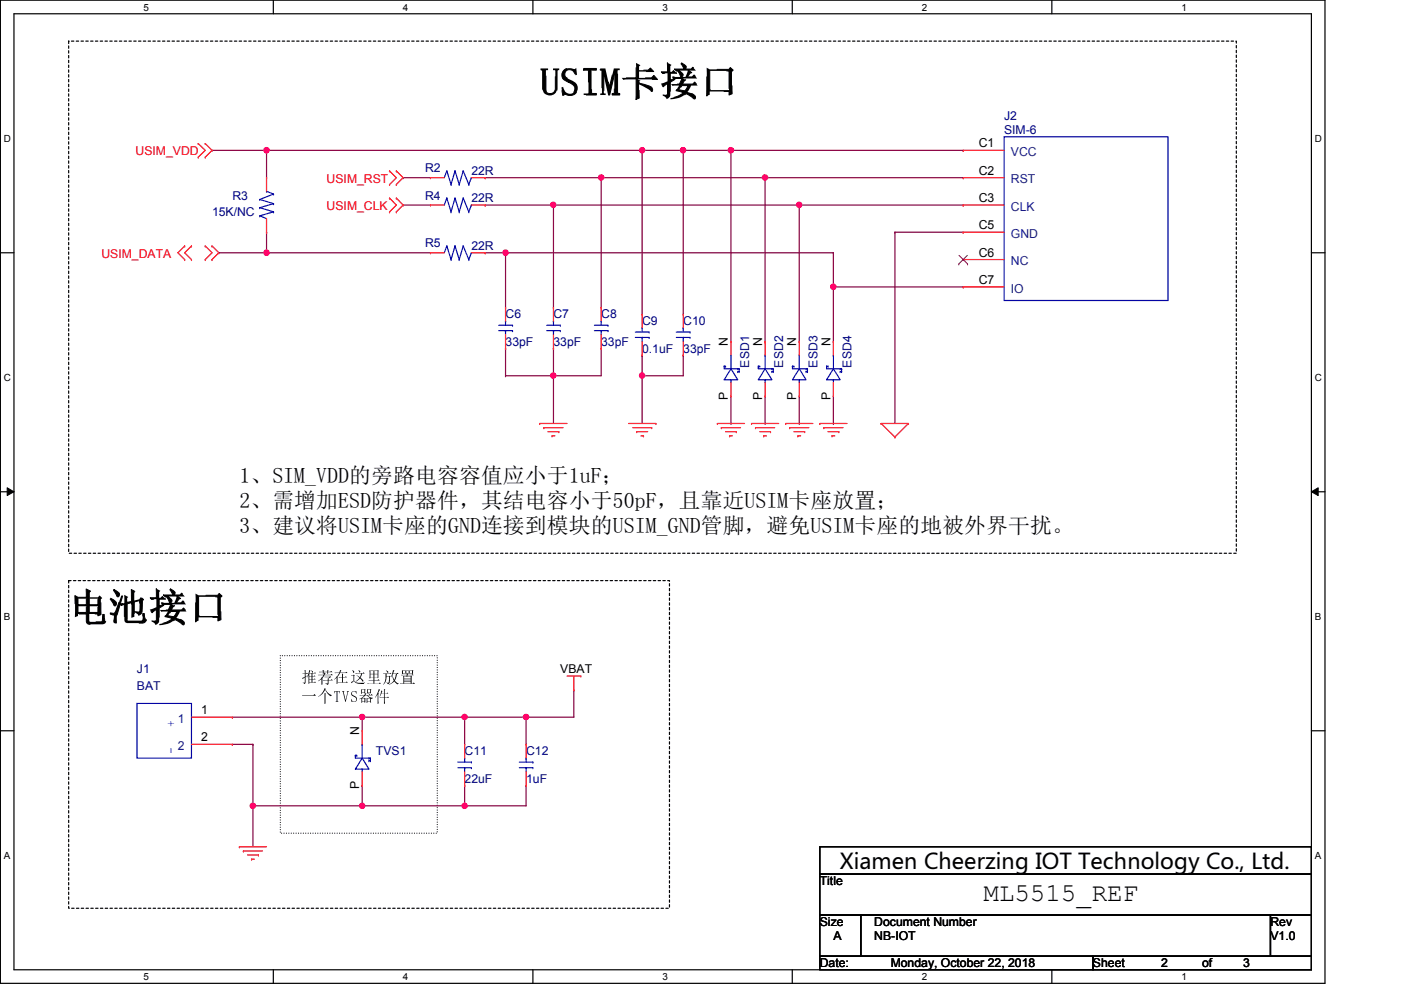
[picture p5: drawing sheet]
<svg xmlns="http://www.w3.org/2000/svg" width="297mm" height="210mm" viewBox="0 0 297 210" stroke-linecap="round" stroke-linejoin="round" font-family="sans-serif">
<path d="M.1 0h280.8v208.5h-280.8zM3 2.9h275v202.7h-275z" fill="none" stroke="#000" stroke-width=".25"/>
<g fill="#fff">
<path d="M30.4 .3h1.2v2.4h-1.2z"/>
<path d="M30.4 205.9h1.2v2.3h-1.2z"/>
</g>
<path d="M58 0v2.9M58 205.6v2.9" fill="none" stroke="#000" stroke-width=".25"/>
<g fill="#fff">
<path d="M85.4 .3h1.2v2.4h-1.2z"/>
<path d="M85.4 205.9h1.2v2.3h-1.2z"/>
</g>
<path d="M113 0v2.9M113 205.6v2.9" fill="none" stroke="#000" stroke-width=".25"/>
<g fill="#fff">
<path d="M140.5 .3h1.1v2.4h-1.1z"/>
<path d="M140.5 205.9h1.1v2.3h-1.1z"/>
</g>
<path d="M168 0v2.9M168 205.6v2.9" fill="none" stroke="#000" stroke-width=".25"/>
<g fill="#fff">
<path d="M195.4 .3h1.2v2.4h-1.2z"/>
<path d="M195.4 205.9h1.2v2.3h-1.2z"/>
</g>
<path d="M223 0v2.9M223 205.6v2.9" fill="none" stroke="#000" stroke-width=".25"/>
<g fill="#fff">
<path d="M250.5 .3h1.1v2.4h-1.1z"/>
<path d="M250.5 205.9h1.1v2.3h-1.1z"/>
<path d="M.8 28.2h1.5v2.4h-1.5z"/>
<path d="M278.8 28.2h1.4v2.4h-1.4z"/>
<path d="M.8 78.9h1.5v2.3h-1.5z"/>
<path d="M278.8 78.9h1.4v2.3h-1.4z"/>
</g>
<path d="M.1 53.6h2.9M278 53.6h2.9" fill="none" stroke="#000" stroke-width=".25"/>
<g fill="#fff">
<path d="M.8 129.6h1.4v2.3h-1.4z"/>
<path d="M278.8 129.6h1.3v2.3h-1.3z"/>
</g>
<path d="M.1 104.3h2.9M278 104.3h2.9" fill="none" stroke="#000" stroke-width=".25"/>
<path d="M1.5 103.4l1.5 .9-1.5 .8zM278 104.3l1.5-.9v1.7z" fill="#000"/>
<path d="M1.5 103.4l1.5 .9-1.5 .8zM278 104.3l1.5-.9v1.7z" fill="none" stroke="#000" stroke-width=".21"/>
<g fill="#fff">
<path d="M.8 180.3h1.4v2.3h-1.4z"/>
<path d="M278.8 180.3h1.3v2.3h-1.3z"/>
</g>
<path d="M.1 154.9h2.9M278 154.9h2.9" fill="none" stroke="#000" stroke-width=".25"/>
<path d="M59.4 139h33.3v37.7h-33.3z" fill="none" stroke="#000" stroke-width=".25" stroke-dasharray="0 .5"/>
<path d="M14.6 8.7h247.5v108.6h-247.5zM14.6 123.1h127.3v69.5h-127.3z" fill="none" stroke="#000" stroke-width=".25" stroke-dasharray=".5 .5"/>
<g fill="none" stroke="#7f003f" stroke-width=".25">
<path d="M127.5 37.7h.1M127.5 37.7v27.5M155 31.9v40.5M162.2 37.7h42M204.2 37.7h.1M46.4 53.6h.1M56.5 49.2h.1M56.5 49.2v4.4h-10.1M102.9 53.6h.1M102.9 53.6h4.3M107.2 53.6h.1M107.2 53.6v11.6"/>
<path d="M155 72.4h.1"/>
</g>
<circle cx="155" cy="31.9" r=".57" fill="#f0f"/>
<circle cx="155" cy="31.9" r=".57" fill="none" stroke="#f0f" stroke-width=".25"/>
<g fill="none" stroke="#7f003f" stroke-width=".25">
<path d="M56.5 31.9h.1M56.5 31.9h79.6M56.5 31.9v5.8M102.9 37.7h.1M102.9 37.7h24.6M155 31.9h49.2M162.2 37.7v34.7M204.2 31.9h.1M102.9 43.5h.1M102.9 43.5h14.4M169.5 43.5h34.7M204.2 43.5h.1"/>
<path d="M117.3 79.7h.1M117.3 79.7v10.1M162.2 72.4h.1M176.7 72.4h.1M204.2 60.8h.1M204.2 60.8h-27.5v11.6"/>
</g>
<circle cx="56.5" cy="31.9" r=".56" fill="#f0f"/>
<circle cx="56.5" cy="31.9" r=".56" fill="none" stroke="#f0f" stroke-width=".25"/>
<path d="M107.2 79.7h.1M117.3 79.7h.1M117.3 73.9h.1M117.3 73.9v5.8M127.5 73.9h.1M127.5 73.9v5.8h-20.3" fill="none" stroke="#7f003f" stroke-width=".25"/>
<circle cx="117.3" cy="79.6" r=".56" fill="#f0f"/>
<circle cx="117.3" cy="79.6" r=".56" fill="none" stroke="#f0f" stroke-width=".25"/>
<path d="M127.5 37.7h.1M127.5 37.7h34.7M107.2 73.9h.1M107.2 73.9v5.8" fill="none" stroke="#7f003f" stroke-width=".25"/>
<circle cx="162.2" cy="37.6" r=".56" fill="#f0f"/>
<circle cx="162.2" cy="37.6" r=".56" fill="none" stroke="#f0f" stroke-width=".25"/>
<circle cx="127.5" cy="37.6" r=".56" fill="#f0f"/>
<circle cx="127.5" cy="37.6" r=".56" fill="none" stroke="#f0f" stroke-width=".25"/>
<path d="M117.3 43.5h.1M117.3 43.5v21.7M117.3 43.5h52.2" fill="none" stroke="#7f003f" stroke-width=".25"/>
<circle cx="169.4" cy="43.4" r=".56" fill="#f0f"/>
<circle cx="169.4" cy="43.4" r=".56" fill="none" stroke="#f0f" stroke-width=".25"/>
<circle cx="117.3" cy="43.4" r=".56" fill="#f0f"/>
<circle cx="117.3" cy="43.4" r=".56" fill="none" stroke="#f0f" stroke-width=".25"/>
<path d="M107.2 53.6h.1M107.2 53.6h69.5" fill="none" stroke="#7f003f" stroke-width=".25"/>
<circle cx="107.2" cy="53.6" r=".56" fill="#f0f"/>
<circle cx="107.2" cy="53.6" r=".56" fill="none" stroke="#f0f" stroke-width=".25"/>
<path d="M85.5 37.7h.1M85.5 37.7h5.8M136.1 31.9h.1M136.1 31.9h8.8M85.5 43.5h.1M85.5 43.5h5.8" fill="none" stroke="#7f003f" stroke-width=".25"/>
<circle cx="144.8" cy="31.9" r=".56" fill="#f0f"/>
<circle cx="144.8" cy="31.9" r=".56" fill="none" stroke="#f0f" stroke-width=".25"/>
<circle cx="136.1" cy="31.9" r=".56" fill="#f0f"/>
<circle cx="136.1" cy="31.9" r=".56" fill="none" stroke="#f0f" stroke-width=".25"/>
<path d="M136.1 31.9h.1M136.1 31.9v34.7M144.9 31.9h.1M144.9 31.9v34.7M56.5 53.6h.1M56.5 53.6h34.8M144.9 75.3h.1M144.9 75.3v4.4" fill="none" stroke="#7f003f" stroke-width=".25"/>
<circle cx="56.5" cy="53.6" r=".56" fill="#f0f"/>
<circle cx="56.5" cy="53.6" r=".56" fill="none" stroke="#f0f" stroke-width=".25"/>
<path d="M45 31.9h.1M45 31.9h11.5M136.1 75.3h.1M136.1 79.7h.1M136.1 75.3v4.4M136.1 79.7h8.8" fill="none" stroke="#7f003f" stroke-width=".25"/>
<circle cx="136.1" cy="79.6" r=".56" fill="#f0f"/>
<circle cx="136.1" cy="79.6" r=".56" fill="none" stroke="#f0f" stroke-width=".25"/>
<path d="M144.9 31.9h.1M144.9 31.9h10.1M169.5 43.5v28.9M176.7 53.6h.1M176.7 53.6v7.2M136.1 79.7h.1M136.1 79.7v10.1M169.5 72.4h.1" fill="none" stroke="#7f003f" stroke-width=".25"/>
<circle cx="176.7" cy="60.8" r=".57" fill="#f0f"/>
<circle cx="176.7" cy="60.8" r=".57" fill="none" stroke="#f0f" stroke-width=".25"/>
<path d="M189.7 49.2h.1M189.7 49.2v40.6M189.7 49.2h14.5M204.2 49.2h.1M98.5 152.1h.1M98.5 152.1v5.7M98.5 152.1h13" fill="none" stroke="#7f003f" stroke-width=".25"/>
<circle cx="111.5" cy="152" r=".56" fill="#f0f"/>
<circle cx="111.5" cy="152" r=".56" fill="none" stroke="#f0f" stroke-width=".25"/>
<circle cx="98.5" cy="152" r=".56" fill="#f0f"/>
<circle cx="98.5" cy="152" r=".56" fill="none" stroke="#f0f" stroke-width=".25"/>
<path d="M111.5 152.1h.1M111.5 152.1h10.2M111.5 152.1v5.7M53.6 170.9h.1M53.6 170.9h23.2" fill="none" stroke="#7f003f" stroke-width=".25"/>
<circle cx="76.8" cy="170.9" r=".56" fill="#f0f"/>
<circle cx="76.8" cy="170.9" r=".56" fill="none" stroke="#f0f" stroke-width=".25"/>
<path d="M53.6 170.9h.1M53.6 170.9v8.6M98.5 166.5h.1M98.5 170.9h.1M98.5 166.5v4.4M98.5 170.9h13" fill="none" stroke="#7f003f" stroke-width=".25"/>
<circle cx="98.5" cy="170.9" r=".56" fill="#f0f"/>
<circle cx="98.5" cy="170.9" r=".56" fill="none" stroke="#f0f" stroke-width=".25"/>
<g fill="none" stroke="#7f003f" stroke-width=".25">
<path d="M155 89.8h.1M155 84v5.8M162.2 89.8h.1M162.2 84v5.8M169.5 89.8h.1M169.5 84v5.8M176.7 89.8h.1M176.7 84v5.8M49.3 152.1h.1M49.3 152.1h49.2M76.8 152.1h.1M76.8 152.1v2.8"/>
<path d="M121.7 146.3h.1M121.7 146.3v5.8M76.8 166.5h.1M76.8 170.9h.1M76.8 166.5v4.4M76.8 170.9h21.7M111.5 166.5h.1M111.5 166.5v4.4"/>
</g>
<circle cx="76.8" cy="152" r=".56" fill="#f0f"/>
<circle cx="76.8" cy="152" r=".56" fill="none" stroke="#f0f" stroke-width=".25"/>
<path d="M49.3 157.8h.1M49.3 157.8h4.3M53.6 157.8h.1M53.6 157.8v13.1" fill="none" stroke="#7f003f" stroke-width=".25"/>
<circle cx="53.6" cy="170.9" r=".56" fill="#f0f"/>
<circle cx="53.6" cy="170.9" r=".56" fill="none" stroke="#f0f" stroke-width=".25"/>
<g fill="none" stroke="#f00" stroke-width=".25">
<path d="M42 33.3h.1M42 30.4h.1M42 30.4l1.5 1.5-1.5 1.4M43.5 30.4h.1M43.5 33.3h.1M43.5 30.4l1.5 1.5-1.5 1.4M56.5 37.7h.1M56.5 37.7v2.9M82.6 39.1h.1M82.6 36.2h.1M82.6 36.2l1.4 1.5-1.4 1.4M84 36.2h.1"/>
<path d="M84 39.1h.1M84 36.2l1.5 1.5-1.5 1.4M91.3 37.7h.1M91.3 37.7h2.9M99.9 37.7h3M102.9 37.7h.1M204.2 31.9h.1M204.2 37.7h.1M204.2 37.7h8.7M204.2 31.9h8.7M39.2 52.2h.1M39.2 55h.1"/>
<path d="M39.2 52.2l-1.5 1.4 1.5 1.4M40.6 52.2h.1M40.6 55h.1M40.6 52.2l-1.4 1.4 1.4 1.4M43.5 52.2h.1M43.5 55h.1M43.5 52.2l1.5 1.4-1.5 1.4M45 55h.1M45 52.2h.1M45 52.2l1.4 1.4-1.4 1.4M56.5 49.2h.1M56.5 46.4v2.8"/>
<path d="M82.6 44.9h.1M82.6 42h.1M82.6 42l1.4 1.5-1.4 1.4M84 42h.1M84 44.9h.1M84 42l1.5 1.5-1.5 1.4M91.3 43.5h.1M91.3 53.6h.1M91.3 43.5h2.9M91.3 53.6h2.9M99.9 43.5h3M99.9 53.6h3"/>
<path d="M102.9 43.5h.1M102.9 53.6h.1M204.2 49.2h.1M204.2 43.5h.1M204.2 55h.1M204.2 43.5h8.7M204.2 49.2h8.7M204.2 55h8.7M107.2 65.2h.1M107.2 73.9h.1M107.2 65.2v2.9M107.2 71v2.9"/>
<path d="M117.3 65.2h.1M117.3 73.9h.1M117.3 65.2v2.9M117.3 71v2.9M127.5 65.2h.1M127.5 73.9h.1M127.5 65.2v2.9M127.5 71v2.9M136.1 66.6h.1M136.1 75.3h.1M136.1 66.6v2.9M136.1 72.4v2.9"/>
<path d="M144.9 66.6h.1M144.9 75.3h.1M144.9 66.6v2.9M144.9 72.4v2.9M155 72.4h.1M155 72.4v2.9M162.2 72.4h.1M162.2 72.4v2.9M169.5 72.4h.1M169.5 72.4v2.9M176.7 72.4h.1M176.7 72.4v2.9"/>
<path d="M204.2 60.8h.1M204.2 60.8h8.7M114.4 89.8h.1M114.4 89.8h5.8M115.3 90.7h.1M115.3 90.7h4.1M116.2 91.5h2.3M117 92.4h.1M117 92.4h.6M118.5 91.5h.1M133.3 89.8h5.8M134.2 90.7h4"/>
<path d="M135 91.5h.1M135 91.5h2.3M135.9 92.4h.5M136.4 92.4h.1M138.2 90.7h.1M139.1 89.8h.1M152.1 89.8h.1M152.1 89.8h5.8M152.9 90.7h.1M152.9 90.7h4.1M153.8 91.5h2.3M154.7 92.4h.1"/>
<path d="M154.7 92.4h.6M155 84h.1M155 81.1v2.9M156.1 91.5h.1M159.3 89.8h.1M159.3 89.8h5.8M160.2 90.7h.1M160.2 90.7h4M161.1 91.5h2.3M161.9 92.4h.1M161.9 92.4h.6M162.2 84h.1"/>
<path d="M162.2 81.1v2.9M163.4 91.5h.1M166.6 89.8h.1M166.6 89.8h5.7M167.4 90.7h.1M167.4 90.7h4.1M168.3 91.5h2.3M169.2 92.4h.1M169.2 92.4h.6M169.5 84h.1M169.5 81.1v2.9M170.6 91.5h.1"/>
<path d="M173.8 89.8h.1M173.8 89.8h5.8M174.7 90.7h.1M174.7 90.7h4M175.6 91.5h2.2M176.4 92.4h.1M176.4 92.4h.6M176.7 84h.1M176.7 81.1v2.9M177.8 91.5h.1M186.8 89.8h.1M186.8 89.8h5.8"/>
<path d="M186.8 89.8l2.9 2.9M189.7 92.7h.1M192.6 89.8h.1M192.6 89.8l-2.9 2.9M40.6 152.1h8.7M40.6 157.8h8.7M49.3 152.1h.1M49.3 157.8h.1M76.8 154.9h.1M76.8 154.9v2.9M98.5 157.8h.1M98.5 157.8v2.9"/>
<path d="M111.5 157.8h.1M111.5 157.8v2.9M120.2 143.3h2.9M121.7 146.3h.1M121.7 143.3v3M123.1 143.3h.1M50.8 179.5h.1M50.8 179.5h5.7M76.8 166.5h.1M76.8 163.6v2.9M98.5 166.5h.1M98.5 163.6v2.9"/>
<path d="M111.5 166.5h.1M111.5 163.6v2.9M51.6 180.4h.1M51.6 180.4h4.1M52.5 181.3h2.3M53.3 182.2h.1M53.3 182.2h.6M54.8 181.3h.1"/>
</g>
<path d="M173.8 179.5h104.2v5.8h-104.2zM173.8 185.3h104.2v8.7h-104.2zM173.8 194h8.7v8.7h-8.7zM182.5 194h86.9v8.7h-86.9zM269.4 194h8.6v8.7h-8.6zM173.8 202.7h57.9v2.9h-57.9zM231.7 202.7h46.3v2.9h-46.3z" fill="none" stroke="#000" stroke-width=".25"/>
<g fill="none" stroke="#00f" stroke-width=".25">
<path d="M94.7 36.2h.1M94.7 36.2l-.5 1.5M94.7 36.2l.9 2.9M95.6 39.1h.1M96.5 36.2h.1M96.5 36.2l-.9 2.9M96.5 36.2l.9 2.9M97.4 39.1h.1M98.2 36.2h.1M98.2 36.2l-.8 2.9M98.2 36.2l1.2 2.9M99.4 39.1h.1"/>
<path d="M99.9 37.7h.1M99.9 37.7l-.5 1.4M212.9 29h34.7v34.7h-34.7zM55.1 45.8h.1M55.1 44h.1M55.1 42.3h.1M55.1 45.8l1.4 .6M55.1 44l2.9 .9M55.1 42.3l2.9 .9M56.5 40.6h.1M56.5 40.6l1.5 .5M58 44.9h.1"/>
<path d="M58 43.2h.1M58 41.1h.1M58 44.9l-2.9 .9M58 43.2l-2.9 .8M58 41.1l-2.9 1.2M94.7 42h.1M94.7 52.2h.1M94.7 42l-.5 1.5M94.7 42l.9 2.9M94.7 52.2l-.5 1.4M94.7 52.2l.9 2.8M95.6 44.9h.1"/>
<path d="M95.6 55h.1M96.5 42h.1M96.5 52.2h.1M96.5 42l-.9 2.9M96.5 42l.9 2.9M96.5 52.2l-.9 2.8M96.5 52.2l.9 2.8M97.4 44.9h.1M97.4 55h.1M98.2 42h.1M98.2 52.2h.1M98.2 42l-.8 2.9"/>
<path d="M98.2 42l1.2 2.9M98.2 52.2l-.8 2.8M98.2 52.2l1.2 2.8M99.4 44.9h.1M99.4 55h.1M99.9 43.5h.1M99.9 53.6h.1M99.9 43.5l-.5 1.4M99.9 53.6l-.5 1.4M105.7 70.1h3M105.7 69h3M107.2 68.1h.1"/>
<path d="M107.2 70.1h.1M107.2 68.1v.9M107.2 70.1v.9M108.7 70.1h.1M108.7 69h.1M115.9 70.1h2.9M115.9 69h2.9M117.3 68.1h.1M117.3 70.1h.1M117.3 68.1v.9M117.3 70.1v.9M118.8 70.1h.1"/>
<path d="M118.8 69h.1M126 70.1h2.9M126 69h2.9M127.5 68.1h.1M127.5 70.1h.1M127.5 68.1v.9M127.5 70.1v.9M128.9 70.1h.1M128.9 69h.1M134.7 71.5h2.9M134.7 70.4h2.9M136.1 69.5h.1"/>
<path d="M136.1 71.5h.1M136.1 69.5v.9M136.1 71.5v.9M137.6 71.5h.1M137.6 70.4h.1M143.4 71.5h2.9M143.4 70.4h2.9M144.9 69.5h.1M144.9 71.5h.1M144.9 69.5v.9M144.9 71.5v.9M146.3 71.5h.1"/>
<path d="M146.3 70.4h.1M153.5 77.6h.1M153.5 77.6v.6h3.2M153.5 77.6h.3M153.8 77.6h.1M155 78.2l1.4 2.3h-2.9zM155 75.3h.1M155 75.3v2.9M156.4 78.2h.1M156.4 78.8h.1M156.4 78.8h.3M156.7 78.2h.1"/>
<path d="M156.7 78.8h.1M156.7 78.2v.6M160.8 77.6h.1M160.8 77.6v.6h3.2M160.8 77.6h.3M161.1 77.6h.1M162.2 78.2l1.5 2.3h-2.9zM162.2 75.3h.1M162.2 75.3v2.9M163.7 78.2h.1M163.7 78.8h.1M163.7 78.8h.3"/>
<path d="M164 78.2h.1M164 78.8h.1M164 78.2v.6M168 77.6h.1M168 77.6v.6h3.2M168 77.6h.3M168.3 77.6h.1M169.5 78.2l1.4 2.3h-2.9zM169.5 75.3h.1M169.5 75.3v2.9M170.9 78.2h.1M170.9 78.8h.1"/>
<path d="M170.9 78.8h.3M171.2 78.2h.1M171.2 78.8h.1M171.2 78.2v.6M175.3 77.6h.1M175.3 77.6v.6h3.1M175.3 77.6h.3M175.6 77.6h.1M176.7 78.2l1.4 2.3h-2.8zM176.7 75.3h.1M176.7 75.3v2.9M178.1 78.2h.1"/>
<path d="M178.1 78.8h.1M178.1 78.8h.3M178.4 78.2h.1M178.4 78.8h.1M178.4 78.2v.6M155 80.5h.1M155 80.5v.6M162.2 80.5h.1M162.2 80.5v.6M169.5 80.5h.1M169.5 80.5v.6M176.7 80.5h.1"/>
<path d="M176.7 80.5v.6M29 149.1h11.6v11.6h-11.6zM76.8 157.8h.1M76.8 157.8v2.9M75.3 160.1h.1M75.3 160.1v.6h3.2M75.3 160.1h.3M75.6 160.1h.1M76.8 163.1h.1M76.8 160.7l1.4 2.4h-2.9zM76.8 163.1v.5M78.2 160.7h.1"/>
<path d="M78.2 161.3h.1M78.2 161.3h.3M78.5 160.7h.1M78.5 161.3h.1M78.5 160.7v.6M97.1 162.8h2.8M97.1 161.6h2.8M98.5 160.7h.1M98.5 162.8h.1M98.5 160.7v.9M98.5 162.8v.8M99.9 162.8h.1"/>
<path d="M99.9 161.6h.1M110.1 162.8h2.9M110.1 161.6h2.9M111.5 160.7h.1M111.5 162.8h.1M111.5 160.7v.9M111.5 162.8v.8M113 162.8h.1M113 161.6h.1"/>
</g>
<path d="M203.3 56h.1M203.3 54.1l1.8 1.9M205.1 54.1l-1.8 1.9M205.1 56h.1" fill="none" stroke="#7f3f00" stroke-width=".21"/>
<circle cx="155" cy="31.9" r=".57" fill="#f0f"/>
<circle cx="155" cy="31.9" r=".57" fill="none" stroke="#f0f" stroke-width=".25"/>
<circle cx="56.5" cy="31.9" r=".56" fill="#f0f"/>
<circle cx="56.5" cy="31.9" r=".56" fill="none" stroke="#f0f" stroke-width=".25"/>
<circle cx="117.3" cy="79.6" r=".56" fill="#f0f"/>
<circle cx="117.3" cy="79.6" r=".56" fill="none" stroke="#f0f" stroke-width=".25"/>
<circle cx="162.2" cy="37.6" r=".56" fill="#f0f"/>
<circle cx="162.2" cy="37.6" r=".56" fill="none" stroke="#f0f" stroke-width=".25"/>
<circle cx="127.5" cy="37.6" r=".56" fill="#f0f"/>
<circle cx="127.5" cy="37.6" r=".56" fill="none" stroke="#f0f" stroke-width=".25"/>
<circle cx="169.4" cy="43.4" r=".56" fill="#f0f"/>
<circle cx="169.4" cy="43.4" r=".56" fill="none" stroke="#f0f" stroke-width=".25"/>
<circle cx="117.3" cy="43.4" r=".56" fill="#f0f"/>
<circle cx="117.3" cy="43.4" r=".56" fill="none" stroke="#f0f" stroke-width=".25"/>
<circle cx="107.2" cy="53.6" r=".56" fill="#f0f"/>
<circle cx="107.2" cy="53.6" r=".56" fill="none" stroke="#f0f" stroke-width=".25"/>
<circle cx="144.8" cy="31.9" r=".56" fill="#f0f"/>
<circle cx="144.8" cy="31.9" r=".56" fill="none" stroke="#f0f" stroke-width=".25"/>
<circle cx="136.1" cy="31.9" r=".56" fill="#f0f"/>
<circle cx="136.1" cy="31.9" r=".56" fill="none" stroke="#f0f" stroke-width=".25"/>
<circle cx="56.5" cy="53.6" r=".56" fill="#f0f"/>
<circle cx="56.5" cy="53.6" r=".56" fill="none" stroke="#f0f" stroke-width=".25"/>
<circle cx="136.1" cy="79.6" r=".56" fill="#f0f"/>
<circle cx="136.1" cy="79.6" r=".56" fill="none" stroke="#f0f" stroke-width=".25"/>
<circle cx="176.7" cy="60.8" r=".57" fill="#f0f"/>
<circle cx="176.7" cy="60.8" r=".57" fill="none" stroke="#f0f" stroke-width=".25"/>
<circle cx="111.5" cy="152" r=".56" fill="#f0f"/>
<circle cx="111.5" cy="152" r=".56" fill="none" stroke="#f0f" stroke-width=".25"/>
<circle cx="98.5" cy="152" r=".56" fill="#f0f"/>
<circle cx="98.5" cy="152" r=".56" fill="none" stroke="#f0f" stroke-width=".25"/>
<circle cx="76.8" cy="170.9" r=".56" fill="#f0f"/>
<circle cx="76.8" cy="170.9" r=".56" fill="none" stroke="#f0f" stroke-width=".25"/>
<circle cx="98.5" cy="170.9" r=".56" fill="#f0f"/>
<circle cx="98.5" cy="170.9" r=".56" fill="none" stroke="#f0f" stroke-width=".25"/>
<circle cx="76.8" cy="152" r=".56" fill="#f0f"/>
<circle cx="76.8" cy="152" r=".56" fill="none" stroke="#f0f" stroke-width=".25"/>
<circle cx="53.6" cy="170.9" r=".56" fill="#f0f"/>
<circle cx="53.6" cy="170.9" r=".56" fill="none" stroke="#f0f" stroke-width=".25"/>
<g font-size="8.4">
<text x="114.5" y="20.3">USIM卡接口</text>
<text x="14.6" y="131.8">电池接口</text>
</g>
<text font-size="5.5" x="208.5" y="191.1">ML5515_REF</text>
<g font-size="4.6">
<text x="50.8" y="102.4">1、SIM_VDD的旁路电容容值应小于1uF；</text>
<text x="50.8" y="107.7">2、需增加ESD防护器件，其结电容小于50pF，且靠近USIM卡座放置；</text>
<text x="50.8" y="112.9">3、建议将USIM卡座的GND连接到模块的USIM_GND管脚，避免USIM卡座的地被外界干扰。</text>
<text x="178" y="184.3">Xiamen Cheerzing IOT Technology Co., Ltd.</text>
</g>
<g font-size="3.5">
<text x="63.8" y="144.9">推荐在这里放置</text>
<text x="63.8" y="148.8">一个TVS器件</text>
</g>
<g font-size="2.6" fill="#00007f">
<text x="212.9" y="25.5">J2</text>
<text x="212.9" y="28.4">SIM-6</text>
<text x="90.1" y="36.5">R2</text>
<text x="99.9" y="37.1">22R</text>
<text x="45" y="45.8">15K/NC</text>
<text x="49.3" y="42.3">R3</text>
<text x="90.1" y="42.3">R4</text>
<text x="99.9" y="42.9">22R</text>
<text x="90.1" y="52.5">R5</text>
<text x="99.9" y="53">22R</text>
<text x="107.2" y="67.5">C6</text>
<text x="117.3" y="67.5">C7</text>
<text x="127.5" y="67.5">C8</text>
<text x="136.1" y="69">C9</text>
<text x="144.9" y="69">C10</text>
<text x="107.2" y="73.3">33pF</text>
<text x="117.3" y="73.3">33pF</text>
<text x="127.5" y="73.3">33pF</text>
<text x="136.1" y="74.8">0.1uF</text>
<text x="144.9" y="74.8">33pF</text>
<text x="158.8" y="77.9" transform="rotate(-90 158.8 77.9)">ESD1</text>
<text x="166.1" y="77.9" transform="rotate(-90 166.1 77.9)">ESD2</text>
<text x="173.3" y="77.9" transform="rotate(-90 173.3 77.9)">ESD3</text>
<text x="180.5" y="77.9" transform="rotate(-90 180.5 77.9)">ESD4</text>
<text x="29" y="142.8">J1</text>
<text x="29" y="146.3">BAT</text>
<text x="79.7" y="160.1">TVS1</text>
<text x="98.5" y="160.1">C11</text>
<text x="111.5" y="160.1">C12</text>
<text x="98.5" y="165.9">22uF</text>
<text x="111.5" y="165.9">1uF</text>
</g>
<g font-size="2.6" fill="#f00">
<text x="28.7" y="32.8">USIM_VDD</text>
<text x="69.3" y="38.8">USIM_RST</text>
<text x="69.3" y="44.6">USIM_CLK</text>
<text x="21.5" y="54.8">USIM_DATA</text>
</g>
<g font-size="2.6">
<text x="207.5" y="31.2">C1</text>
<text x="207.5" y="37">C2</text>
<text x="207.5" y="42.8">C3</text>
<text x="207.5" y="48.6">C5</text>
<text x="207.5" y="54.4">C6</text>
<text x="207.5" y="60.2">C7</text>
<text x="154.3" y="73.3" transform="rotate(-90 154.3 73.3)">N</text>
<text x="161.6" y="73.3" transform="rotate(-90 161.6 73.3)">N</text>
<text x="168.8" y="73.3" transform="rotate(-90 168.8 73.3)">N</text>
<text x="176.1" y="73.3" transform="rotate(-90 176.1 73.3)">N</text>
<text x="154.3" y="84.9" transform="rotate(-90 154.3 84.9)">P</text>
<text x="161.6" y="84.9" transform="rotate(-90 161.6 84.9)">P</text>
<text x="168.8" y="84.9" transform="rotate(-90 168.8 84.9)">P</text>
<text x="176.1" y="84.9" transform="rotate(-90 176.1 84.9)">P</text>
<text x="118.8" y="142.8">VBAT</text>
<text x="42.6" y="151.4">1</text>
<text x="76.2" y="155.8" transform="rotate(-90 76.2 155.8)">N</text>
<text x="42.6" y="157.2">2</text>
<text x="76.2" y="167.4" transform="rotate(-90 76.2 167.4)">P</text>
<text x="173.8" y="187.7">Title</text>
<text x="173.8" y="196.3">Size</text>
<text x="185.4" y="196.3">Document Number</text>
<text x="269.4" y="196.3">Rev</text>
<text x="176.7" y="199.3">A</text>
<text x="185.4" y="199.3">NB-IOT</text>
<text x="269.4" y="199.3">V1.0</text>
<text x="173.8" y="205.1">Date:</text>
<text x="188.8" y="205.1">Monday, October 22, 2018</text>
<text x="231.7" y="205.1">Sheet</text>
<text x="246.2" y="205.1">2</text>
<text x="254.9" y="205.1">of</text>
<text x="263.6" y="205.1">3</text>
</g>
<g font-size="2.6" fill="#003f7f">
<text x="214.3" y="33.1">VCC</text>
<text x="214.3" y="38.9">RST</text>
<text x="214.3" y="44.7">CLK</text>
<text x="214.3" y="50.4">GND</text>
<text x="214.3" y="56.2">NC</text>
<text x="214.3" y="62">IO</text>
<text x="37.7" y="153.2">1</text>
<text x="37.7" y="159">2</text>
</g>
<g font-size="2.6" fill="#00f">
<text x="37" y="154.1" transform="rotate(-90 37 154.1)">+</text>
<text x="37" y="159.9" transform="rotate(-90 37 159.9)">-</text>
</g>
<g font-size="2.1">
<text x="30.4" y="2.2">5</text>
<text x="85.4" y="2.2">4</text>
<text x="140.5" y="2.2">3</text>
<text x="195.4" y="2.2">2</text>
<text x="250.5" y="2.2">1</text>
<text x=".8" y="30.1">D</text>
<text x="278.8" y="30.1">D</text>
<text x=".8" y="80.8">C</text>
<text x="278.8" y="80.8">C</text>
<text x=".8" y="131.5">B</text>
<text x="278.8" y="131.5">B</text>
<text x=".8" y="182.2">A</text>
<text x="278.8" y="182.2">A</text>
<text x="30.4" y="207.8">5</text>
<text x="85.4" y="207.8">4</text>
<text x="140.5" y="207.8">3</text>
<text x="195.4" y="207.8">2</text>
<text x="250.5" y="207.8">1</text>
</g>
</svg>
